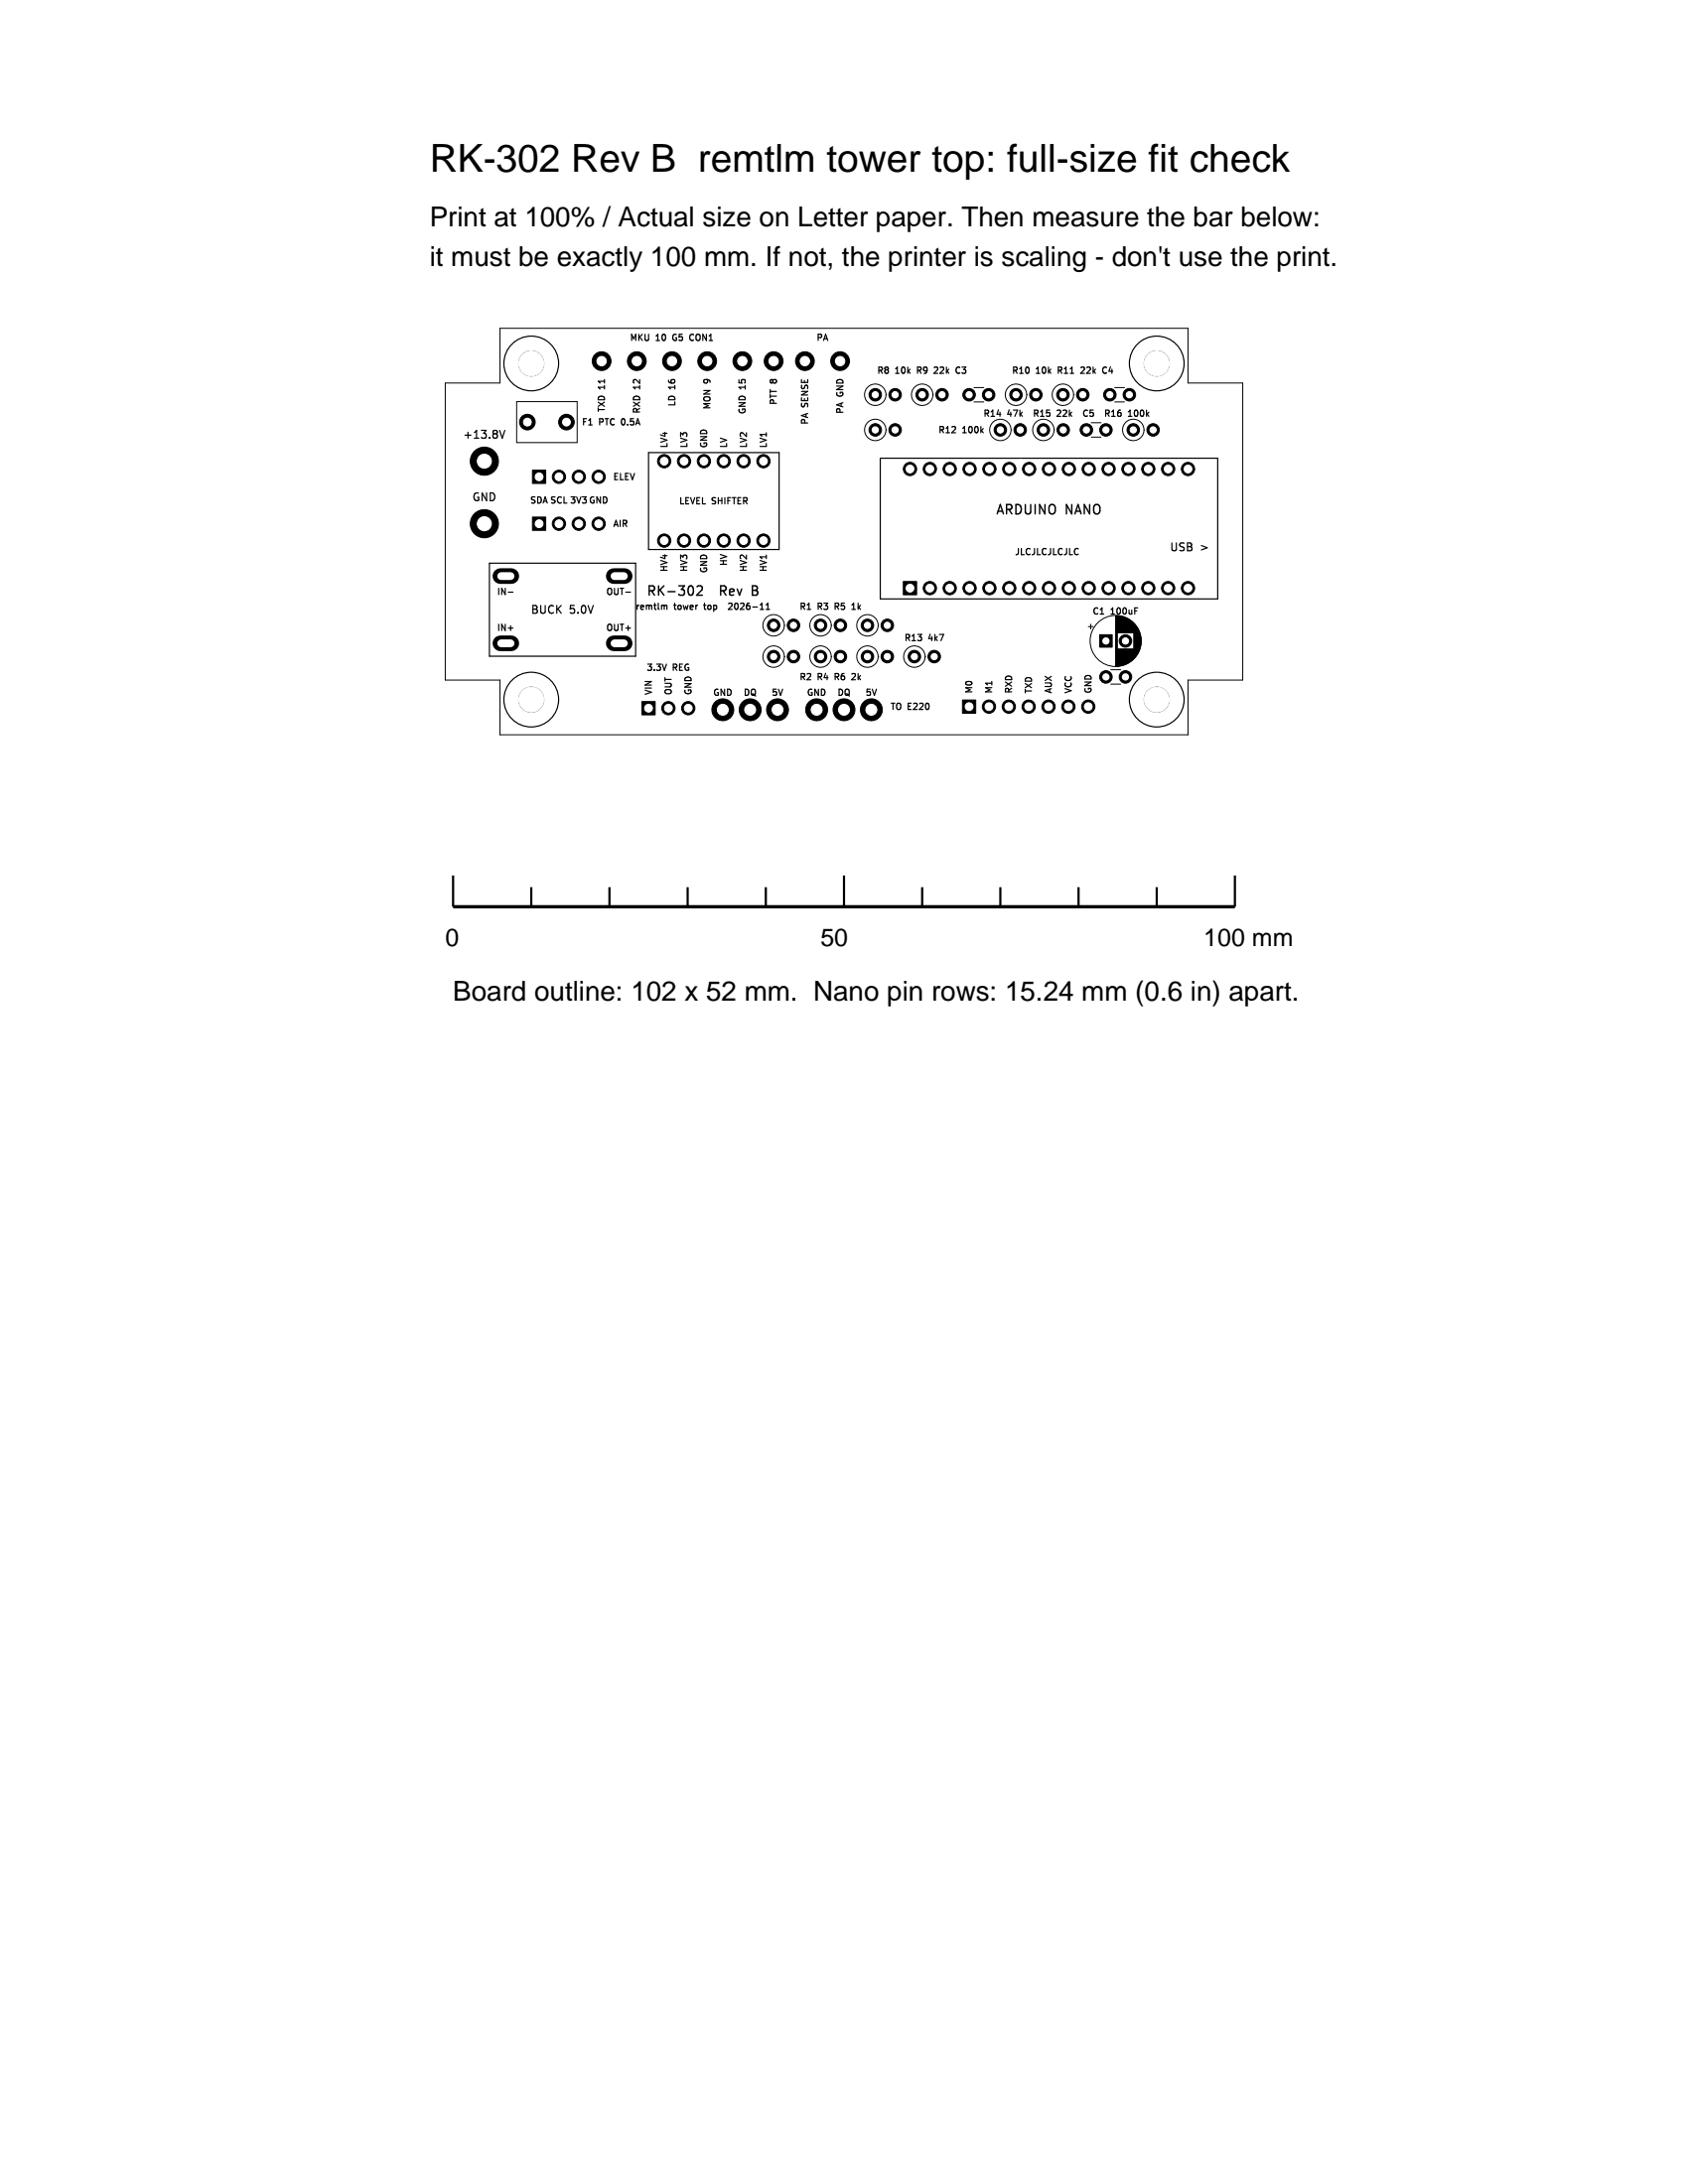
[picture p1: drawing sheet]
<svg xmlns="http://www.w3.org/2000/svg" width="216mm" height="279mm" viewBox="0 0 216 279" stroke-linecap="round" stroke-linejoin="round" font-family="sans-serif">
<g fill="#000" stroke="#000" stroke-width=".13">
<path d="M68.1 60.2h1.7v1.7h-1.7zM68.1 66.2h1.7v1.7h-1.7zM115.5 74.4h1.7v1.7h-1.7zM82.1 89.8h1.7v1.6h-1.7zM123.1 89.6h1.7v1.7h-1.7zM140.6 81.2h1.7v1.6h-1.7z"/>
<circle cx="61.9" cy="59" r="1.8"/>
<circle cx="67.4" cy="54" r="1"/>
<circle cx="67.9" cy="46.5" r="1.6"/>
<circle cx="72.4" cy="54" r="1"/>
<circle cx="77" cy="46.2" r="1.2"/>
<circle cx="81.4" cy="46.2" r="1.2"/>
<circle cx="84.9" cy="59" r=".85"/>
<circle cx="85.9" cy="46.2" r="1.2"/>
<circle cx="87.5" cy="59" r=".85"/>
<circle cx="90" cy="59" r=".85"/>
<circle cx="90.4" cy="46.2" r="1.2"/>
<circle cx="92.6" cy="59" r=".85"/>
<circle cx="94.9" cy="46.2" r="1.2"/>
<circle cx="95.1" cy="59" r=".85"/>
<circle cx="97.6" cy="59" r=".85"/>
<circle cx="98.9" cy="46.2" r="1.2"/>
<circle cx="102.9" cy="46.2" r="1.2"/>
<circle cx="107.4" cy="46.2" r="1.2"/>
<circle cx="111.9" cy="55" r=".8"/>
<circle cx="111.9" cy="50.5" r=".8"/>
<circle cx="114.5" cy="55" r=".8"/>
<circle cx="114.5" cy="50.5" r=".8"/>
<circle cx="116.4" cy="60" r=".85"/>
<circle cx="117.9" cy="50.5" r=".8"/>
<circle cx="118.9" cy="60" r=".85"/>
<circle cx="120.5" cy="50.5" r=".8"/>
<circle cx="121.5" cy="60" r=".85"/>
<circle cx="123.9" cy="50.5" r=".8"/>
<circle cx="124" cy="60" r=".85"/>
<circle cx="126.4" cy="50.5" r=".8"/>
<circle cx="126.5" cy="60" r=".85"/>
<circle cx="127.9" cy="55" r=".8"/>
<circle cx="129.1" cy="60" r=".85"/>
<circle cx="129.9" cy="50.5" r=".8"/>
<circle cx="130.5" cy="55" r=".8"/>
<circle cx="131.6" cy="60" r=".85"/>
<circle cx="132.5" cy="50.5" r=".8"/>
<circle cx="133.4" cy="55" r=".8"/>
<circle cx="134.2" cy="60" r=".85"/>
<circle cx="135.9" cy="50.5" r=".8"/>
<circle cx="136" cy="55" r=".8"/>
<circle cx="136.7" cy="60" r=".85"/>
<circle cx="138.5" cy="50.5" r=".8"/>
<circle cx="138.9" cy="55" r=".8"/>
<circle cx="139.2" cy="60" r=".85"/>
<circle cx="141.4" cy="55" r=".8"/>
<circle cx="141.8" cy="60" r=".85"/>
<circle cx="141.9" cy="50.5" r=".8"/>
<circle cx="144.3" cy="60" r=".85"/>
<circle cx="144.4" cy="50.5" r=".8"/>
<circle cx="144.9" cy="55" r=".8"/>
<circle cx="146.9" cy="60" r=".85"/>
<circle cx="147.5" cy="55" r=".8"/>
<circle cx="147.9" cy="46.5" r="1.6"/>
<circle cx="149.4" cy="60" r=".85"/>
<circle cx="151.9" cy="60" r=".85"/>
<circle cx="61.9" cy="67" r="1.8"/>
<circle cx="71.5" cy="61" r=".85"/>
<circle cx="71.5" cy="67" r=".85"/>
<circle cx="74" cy="61" r=".85"/>
<circle cx="74" cy="67" r=".85"/>
<circle cx="76.6" cy="61" r=".85"/>
<circle cx="76.6" cy="67" r=".85"/>
<circle cx="84.9" cy="69.2" r=".85"/>
<circle cx="87.5" cy="69.2" r=".85"/>
<circle cx="90" cy="69.2" r=".85"/>
<circle cx="92.6" cy="69.2" r=".85"/>
<circle cx="95.1" cy="69.2" r=".85"/>
<circle cx="97.6" cy="69.2" r=".85"/>
<circle cx="98.9" cy="80" r=".8"/>
<circle cx="101.5" cy="80" r=".8"/>
<circle cx="104.9" cy="80" r=".8"/>
<circle cx="107.5" cy="80" r=".8"/>
<circle cx="110.9" cy="80" r=".8"/>
<circle cx="113.5" cy="80" r=".8"/>
<circle cx="118.9" cy="75.2" r=".85"/>
<circle cx="121.5" cy="75.2" r=".85"/>
<circle cx="124" cy="75.2" r=".85"/>
<circle cx="126.5" cy="75.2" r=".85"/>
<circle cx="129.1" cy="75.2" r=".85"/>
<circle cx="131.6" cy="75.2" r=".85"/>
<circle cx="134.2" cy="75.2" r=".85"/>
<circle cx="136.7" cy="75.2" r=".85"/>
<circle cx="139.2" cy="75.2" r=".85"/>
<circle cx="141.8" cy="75.2" r=".85"/>
<circle cx="144.3" cy="75.2" r=".85"/>
<circle cx="146.9" cy="75.2" r=".85"/>
<circle cx="149.4" cy="75.2" r=".85"/>
<circle cx="151.9" cy="75.2" r=".85"/>
<circle cx="67.9" cy="89.5" r="1.6"/>
<circle cx="85.5" cy="90.6" r=".85"/>
<circle cx="88" cy="90.6" r=".85"/>
<circle cx="92.4" cy="90.8" r="1.4"/>
<circle cx="95.9" cy="90.8" r="1.4"/>
<circle cx="98.9" cy="84" r=".8"/>
<circle cx="99.4" cy="90.8" r="1.4"/>
<circle cx="101.5" cy="84" r=".8"/>
<circle cx="104.4" cy="90.8" r="1.4"/>
<circle cx="104.9" cy="84" r=".8"/>
<circle cx="107.5" cy="84" r=".8"/>
<circle cx="107.9" cy="90.8" r="1.4"/>
<circle cx="110.9" cy="84" r=".8"/>
<circle cx="111.4" cy="90.8" r="1.4"/>
<circle cx="113.5" cy="84" r=".8"/>
<circle cx="116.9" cy="84" r=".8"/>
<circle cx="119.5" cy="84" r=".8"/>
<circle cx="126.5" cy="90.4" r=".85"/>
<circle cx="129" cy="90.4" r=".85"/>
<circle cx="131.6" cy="90.4" r=".85"/>
<circle cx="134.1" cy="90.4" r=".85"/>
<circle cx="136.6" cy="90.4" r=".85"/>
<circle cx="139.2" cy="90.4" r=".85"/>
<circle cx="141.4" cy="86.6" r=".8"/>
<circle cx="143.9" cy="82" r=".8"/>
<circle cx="143.9" cy="86.6" r=".8"/>
<circle cx="147.9" cy="89.5" r="1.6"/>
</g>
<path d="M64 73.7h1.4M78.5 73.7h1.4M64 82.3h1.4M78.5 82.3h1.4" fill="none" stroke="#000" stroke-width="2"/>
<g fill="none" stroke="#000" stroke-width=".15">
<path d="M63.9 55.1l.3 1 .4-1M82.9 57.9h16.7v12.4h-16.7zM88.5 42.8a.43 .43 0 0 0-.3 .4 .43 .43 0 0 0 .3 .4M112.6 58.6h43.1v18h-43.1zM119.8 47h-.3M119.9 47.3l-.4 .5h.4M122.8 47a.35 .35 0 0 0-.5 .4 .35 .35 0 0 0 .5 .3M132.3 52.9h.3M132.5 52.9l.3 .4M132.6 52.5h-.3v.8M135.2 52.5h.3l.2 .2-.5 .6h.5M138.6 47h-.3"/>
<path d="M138.7 47.3l-.5 .5h.5M139.1 52.5a.35 .35 0 0 0-.5 .4 .35 .35 0 0 0 .5 .3M139.4 53.2l.3 .1M139.8 52.5h-.4v.3h.3M141.5 47a.35 .35 0 0 0-.5 .4 .35 .35 0 0 0 .5 .3M141.6 52.9l.3 .4M141.8 52.5l.1 .1-.1 .2M142.2 53.3h.4M142.2 52.7l.2-.2v.8M143.2 52.5l-.2 .2-.1 .4 .1 .1 .3 .1M143.3 52.8h-.3l-.1 .1M145.9 52.5h.1a.43 .43 0 0 1 .3 .4 .43 .43 0 0 1-.3 .4l-.2-.3z"/>
<path d="M62.6 72h18.7v12h-18.7zM65 75.8h.6M80 75.8h.6M84.8 77.4l.2 .1M85 77.5v.5M85 77.5l.1-.1 .2 .1v.5M93.2 77.2h.3l.1 .2-.5 .6h.5M98 78h.4M109 78h.4M109 77.4l.2-.2v.8M65 80.4h.6M109.3 86.2h-.3"/>
<path d="M109.4 86.5l-.5 .5h.5"/>
<circle cx="67.9" cy="46.5" r="3.5"/>
<circle cx="147.9" cy="46.5" r="3.5"/>
<circle cx="67.9" cy="89.5" r="3.5"/>
<circle cx="147.9" cy="89.5" r="3.5"/>
</g>
<path d="M89.1 75.1l.2-.2 .4 .1a.33 .33 0 0 1 .1 .5l-.7 .6h.7M96.2 75.5h.4M96.6 74.9h-.4v1.2h.5" fill="none" stroke="#000" stroke-width=".18"/>
<g fill="none" stroke="#000" stroke-width=".13">
<path d="M56.9 49h7v-7h88.1v7h7v38h-7v7h-88.1v-7h-7zM66.1 51.4h7.7v5.2h-7.7zM113.3 55h.1M113.3 50.5h.1M119.3 50.5h.1M124.6 49.6h1.2M124.6 51.4h1.2M129.3 55h.1M131.3 50.5h.1M134.8 55h.1M137.3 50.5h.1M139.6 54.1h1.2"/>
<path d="M139.6 55.9h1.2M142.6 49.6h1.2M142.6 51.4h1.2M146.3 55h.1M139.5 79.8v.7M142.7 78.8v6.4M142.8 78.8v6.4M142.9 78.8v6.4M142.9 78.8v2.2M143 78.8v2.2M143.1 78.8v2.2M143.2 78.8v2.2"/>
<path d="M143.3 78.8v2.2M143.4 78.8v2.2M143.4 78.9v2.1M143.5 78.9v2.1M143.6 78.9v2.1M143.7 78.9v2.1M143.8 79v2M143.9 79v2M144 79v2M144.1 79.1v1.9M144.2 79.1v1.9M144.3 79.2v1.8"/>
<path d="M144.4 79.2v1.8M144.4 79.3v1.7M144.5 79.3v1.7M144.6 79.4v1.6M144.7 79.4v1.6M144.7 79.5v1.5M144.8 79.5v1.5M144.8 79.6v1.4M144.9 79.6v1.4M144.9 79.7v1.3M145 79.7v1.3M145 79.7v4.6"/>
<path d="M145.1 79.8v4.4M145.1 79.9v4.2M145.2 79.9v4.2M145.2 80v4M100.3 84h.1M100.3 80h.1M106.3 84h.1M106.3 80h.1M112.3 84h.1M112.3 80h.1M118.3 84h.1M139.2 80.2h.6"/>
<path d="M142.1 85.7h1.2M142.1 87.5h1.2M142.9 83v2.2M143 83v2.2M143.1 83v2.2M143.2 83v2.2M143.3 83v2.2M143.4 83v2.2M143.5 83v2.1M143.6 83v2.1M143.7 83v2.1M143.8 83v2"/>
<path d="M143.9 83v2M144 83v2M144.1 83v1.9M144.2 83v1.9M144.3 83v1.8M144.4 83v1.8M144.4 83v1.7M144.5 83v1.7M144.6 83v1.6M144.7 83v1.6M144.7 83v1.5M144.8 83v1.5"/>
<path d="M144.8 83v1.4M144.9 83v1.4M144.9 83v1.3M145 83v1.3M145.3 80v4M145.3 80.1v3.8M145.4 80.2v3.6M145.5 80.3v3.4M145.5 80.4v3.3M145.5 80.4v3.2M145.6 80.5v3M145.6 80.6v2.8"/>
<path d="M145.7 80.7v2.7M145.7 80.7v2.6M145.7 80.8v2.4M145.8 80.9v2.2M145.8 81.1v1.8M145.9 81.2v1.6M145.9 81.4v1.2M145.9 81.6v.8"/>
<circle cx="111.9" cy="55" r="1.37"/>
<circle cx="112" cy="50.5" r="1.37"/>
<circle cx="117.9" cy="50.5" r="1.37"/>
<circle cx="127.9" cy="55" r="1.37"/>
<circle cx="129.9" cy="50.5" r="1.37"/>
<circle cx="133.4" cy="55" r="1.37"/>
<circle cx="135.9" cy="50.5" r="1.37"/>
<circle cx="144.9" cy="55" r="1.37"/>
<circle cx="98.9" cy="80" r="1.37"/>
<circle cx="104.9" cy="80" r="1.37"/>
<circle cx="110.9" cy="80" r="1.37"/>
<circle cx="98.9" cy="84" r="1.37"/>
<circle cx="104.9" cy="84" r="1.37"/>
<circle cx="110.9" cy="84" r="1.37"/>
<circle cx="116.9" cy="84" r="1.37"/>
<circle cx="142.7" cy="82" r="3.3"/>
</g>
<g fill="#fff" stroke="#fff" stroke-width=".13">
<circle cx="130.5" cy="59" r=".2"/>
<circle cx="129.6" cy="58" r=".2"/>
<circle cx="116.9" cy="84" r=".4"/>
<circle cx="119.5" cy="84" r=".4"/>
<circle cx="133.4" cy="55" r=".4"/>
<circle cx="136" cy="55" r=".4"/>
<circle cx="99.4" cy="90.8" r=".7"/>
<circle cx="107.4" cy="46.2" r=".6"/>
<circle cx="98.9" cy="84" r=".4"/>
<circle cx="101.5" cy="84" r=".4"/>
<circle cx="111.4" cy="90.8" r=".7"/>
<circle cx="67.9" cy="89.5" r="1.6"/>
<circle cx="82.9" cy="90.6" r=".5"/>
<circle cx="85.5" cy="90.6" r=".5"/>
<circle cx="88" cy="90.6" r=".5"/>
<circle cx="135.9" cy="50.5" r=".4"/>
<circle cx="138.5" cy="50.5" r=".4"/>
<circle cx="98.9" cy="46.2" r=".6"/>
<circle cx="94.9" cy="46.2" r=".6"/>
<circle cx="107.9" cy="90.8" r=".7"/>
<circle cx="144.9" cy="55" r=".4"/>
<circle cx="147.5" cy="55" r=".4"/>
<circle cx="92.4" cy="90.8" r=".7"/>
<circle cx="129.9" cy="50.5" r=".4"/>
<circle cx="132.5" cy="50.5" r=".4"/>
<circle cx="85.9" cy="46.2" r=".6"/>
<circle cx="141.9" cy="50.5" r=".4"/>
<circle cx="144.4" cy="50.5" r=".4"/>
<circle cx="98.9" cy="80" r=".4"/>
<circle cx="101.5" cy="80" r=".4"/>
<circle cx="85" cy="69.2" r=".5"/>
<circle cx="87.5" cy="69.2" r=".5"/>
<circle cx="90" cy="69.2" r=".5"/>
<circle cx="92.6" cy="69.2" r=".5"/>
<circle cx="95.1" cy="69.2" r=".5"/>
<circle cx="97.7" cy="69.2" r=".5"/>
<circle cx="90.4" cy="46.2" r=".6"/>
<circle cx="68.9" cy="61" r=".5"/>
<circle cx="71.5" cy="61" r=".5"/>
<circle cx="74" cy="61" r=".5"/>
<circle cx="76.6" cy="61" r=".5"/>
<circle cx="76.9" cy="46.2" r=".6"/>
<circle cx="123.9" cy="90.4" r=".5"/>
<circle cx="126.5" cy="90.4" r=".5"/>
<circle cx="129" cy="90.4" r=".5"/>
<circle cx="131.6" cy="90.4" r=".5"/>
<circle cx="134.1" cy="90.4" r=".5"/>
<circle cx="136.6" cy="90.4" r=".5"/>
<circle cx="139.2" cy="90.4" r=".5"/>
<circle cx="147.9" cy="46.5" r="1.6"/>
<circle cx="123.9" cy="50.5" r=".4"/>
<circle cx="126.4" cy="50.5" r=".4"/>
<circle cx="111.9" cy="55" r=".4"/>
<circle cx="114.5" cy="55" r=".4"/>
<circle cx="104.9" cy="80" r=".4"/>
<circle cx="107.5" cy="80" r=".4"/>
<circle cx="138.9" cy="55" r=".4"/>
<circle cx="141.4" cy="55" r=".4"/>
<circle cx="141.4" cy="86.6" r=".4"/>
<circle cx="143.9" cy="86.6" r=".4"/>
<circle cx="117.9" cy="50.5" r=".4"/>
<circle cx="120.5" cy="50.5" r=".4"/>
<circle cx="104.9" cy="84" r=".4"/>
<circle cx="107.5" cy="84" r=".4"/>
<circle cx="81.4" cy="46.2" r=".6"/>
<circle cx="102.9" cy="46.2" r=".6"/>
<circle cx="104.4" cy="90.8" r=".7"/>
<circle cx="61.9" cy="59" r=".9"/>
<circle cx="67.9" cy="46.5" r="1.6"/>
<circle cx="68.9" cy="67" r=".5"/>
<circle cx="71.5" cy="67" r=".5"/>
<circle cx="74" cy="67" r=".5"/>
<circle cx="76.6" cy="67" r=".5"/>
<circle cx="61.9" cy="67" r=".9"/>
<circle cx="151.9" cy="60" r=".5"/>
<circle cx="149.4" cy="60" r=".5"/>
<circle cx="146.9" cy="60" r=".5"/>
<circle cx="144.3" cy="60" r=".5"/>
<circle cx="141.8" cy="60" r=".5"/>
<circle cx="139.2" cy="60" r=".5"/>
<circle cx="136.7" cy="60" r=".5"/>
<circle cx="134.2" cy="60" r=".5"/>
<circle cx="131.6" cy="60" r=".5"/>
<circle cx="129.1" cy="60" r=".5"/>
<circle cx="126.5" cy="60" r=".5"/>
<circle cx="124" cy="60" r=".5"/>
<circle cx="121.5" cy="60" r=".5"/>
<circle cx="118.9" cy="60" r=".5"/>
<circle cx="116.4" cy="60" r=".5"/>
<circle cx="151.9" cy="75.2" r=".5"/>
<circle cx="149.4" cy="75.2" r=".5"/>
<circle cx="146.9" cy="75.2" r=".5"/>
<circle cx="144.3" cy="75.2" r=".5"/>
<circle cx="141.8" cy="75.2" r=".5"/>
<circle cx="139.2" cy="75.2" r=".5"/>
<circle cx="136.7" cy="75.2" r=".5"/>
<circle cx="134.2" cy="75.2" r=".5"/>
<circle cx="131.6" cy="75.2" r=".5"/>
<circle cx="129.1" cy="75.2" r=".5"/>
<circle cx="126.5" cy="75.2" r=".5"/>
<circle cx="124" cy="75.2" r=".5"/>
<circle cx="121.5" cy="75.2" r=".5"/>
<circle cx="118.9" cy="75.2" r=".5"/>
<circle cx="116.4" cy="75.2" r=".5"/>
<circle cx="110.9" cy="80" r=".4"/>
<circle cx="113.5" cy="80" r=".4"/>
<circle cx="85" cy="59" r=".5"/>
<circle cx="87.5" cy="59" r=".5"/>
<circle cx="90" cy="59" r=".5"/>
<circle cx="92.6" cy="59" r=".5"/>
<circle cx="95.1" cy="59" r=".5"/>
<circle cx="97.7" cy="59" r=".5"/>
<circle cx="127.9" cy="55" r=".4"/>
<circle cx="130.5" cy="55" r=".4"/>
<circle cx="111.9" cy="50.5" r=".4"/>
<circle cx="114.5" cy="50.5" r=".4"/>
<circle cx="110.9" cy="84" r=".4"/>
<circle cx="113.5" cy="84" r=".4"/>
<circle cx="67.4" cy="54" r=".5"/>
<circle cx="72.4" cy="54" r=".5"/>
<circle cx="141.4" cy="82" r=".4"/>
<circle cx="143.9" cy="82" r=".4"/>
<circle cx="147.9" cy="89.5" r="1.6"/>
<circle cx="95.9" cy="90.8" r=".7"/>
</g>
<path d="M64.1 73.7h1.2M78.6 73.7h1.2M64.1 82.3h1.2M78.6 82.3h1.2" fill="none" stroke="#fff" stroke-width="1"/>
<path d="M57.9 116h100" fill="none" stroke="#000" stroke-width=".42"/>
<path d="M57.9 112v4M67.9 113.5v2.5M78 113.5v2.5M87.9 113.5v2.5M97.9 113.5v2.5M107.9 112v4M118 113.5v2.5M127.9 113.5v2.5M137.9 113.5v2.5M148 113.5v2.5M157.9 112v4" fill="none" stroke="#000" stroke-width=".28"/>
<text font-size="4.9" x="54.9" y="22">RK-302 Rev B remtlm tower top: full-size fit check</text>
<g font-size="3.5">
<text x="54.9" y="29">Print at 100% / Actual size on Letter paper. Then measure the bar below:</text>
<text x="54.9" y="34">it must be exactly 100 mm. If not, the printer is scaling - don't use the print.</text>
<text x="57.9" y="128">Board outline: 102 x 52 mm. Nano pin rows: 15.24 mm (0.6 in) apart.</text>
</g>
<g font-size="3.2">
<text x="57" y="121">0</text>
<text x="105" y="121">50</text>
<text x="154" y="121">100 mm</text>
</g>
<g font-size="1.7">
<text x="127.3" y="66.1">ARDUINO</text>
<text x="136.3" y="66.1">NANO</text>
<text x="82.6" y="76.5">RK-302</text>
<text x="92.3" y="76.5">Rev</text>
<text x="96.7" y="76.5">B</text>
</g>
<g font-size="1.4">
<text x="59.1" y="56.3">+13.8V</text>
<text x="60.3" y="64.3">GND</text>
<text x="149.5" y="70.7">USB</text>
<text x="153.5" y="70.7">&gt;</text>
<text x="67.8" y="78.7">BUCK</text>
<text x="72.9" y="78.7">5.0V</text>
</g>
<g font-size="1.1">
<text x="80.5" y="43.8">MKU</text>
<text x="83.9" y="43.8">10</text>
<text x="86.3" y="43.8">G5</text>
<text x="88.8" y="43.8">CON1</text>
<text x="104.3" y="43.8">PA</text>
<text x="77.6" y="52.9" transform="rotate(-90 77.6 52.9)">TXD</text>
<text x="77.6" y="49.8" transform="rotate(-90 77.6 49.8)">11</text>
<text x="82.1" y="53.1" transform="rotate(-90 82.1 53.1)">RXD</text>
<text x="82.1" y="49.8" transform="rotate(-90 82.1 49.8)">12</text>
<text x="86.6" y="52.2" transform="rotate(-90 86.6 52.2)">LD</text>
<text x="86.6" y="49.8" transform="rotate(-90 86.6 49.8)">16</text>
<text x="91.1" y="52.6" transform="rotate(-90 91.1 52.6)">MON</text>
<text x="91.1" y="49.1" transform="rotate(-90 91.1 49.1)">9</text>
<text x="95.6" y="53.2" transform="rotate(-90 95.6 53.2)">GND</text>
<text x="95.6" y="49.8" transform="rotate(-90 95.6 49.8)">15</text>
<text x="99.6" y="52" transform="rotate(-90 99.6 52)">PTT</text>
<text x="99.6" y="49.1" transform="rotate(-90 99.6 49.1)">8</text>
<text x="103.6" y="52.1" transform="rotate(-90 103.6 52.1)">SENSE</text>
<text x="108.1" y="53.1" transform="rotate(-90 108.1 53.1)">PA</text>
<text x="108.1" y="50.7" transform="rotate(-90 108.1 50.7)">GND</text>
<text x="112.1" y="48">R8</text>
<text x="114.5" y="48">10k</text>
<text x="117.6" y="48">R9</text>
<text x="120.1" y="48">22k</text>
<text x="123.1" y="48">C3</text>
<text x="125.7" y="53.5">R14</text>
<text x="128.9" y="53.5">47k</text>
<text x="129.3" y="48">R10</text>
<text x="132.5" y="48">10k</text>
<text x="132.9" y="53.5">R15</text>
<text x="135.6" y="48">R11</text>
<text x="136.1" y="53.5">22k</text>
<text x="138.8" y="48">22k</text>
<text x="140" y="53.5">C5</text>
<text x="141.9" y="48">C4</text>
<text x="143.4" y="53.5">R16</text>
<text x="146.6" y="53.5">100k</text>
<text x="74.3" y="54.6">F1</text>
<text x="76.7" y="54.6">PTC</text>
<text x="79.8" y="54.6">0.5A</text>
<text x="85.6" y="57.4" transform="rotate(-90 85.6 57.4)">LV4</text>
<text x="88.1" y="57.4" transform="rotate(-90 88.1 57.4)">LV3</text>
<text x="90.7" y="57.4" transform="rotate(-90 90.7 57.4)">GND</text>
<text x="93.2" y="57.4" transform="rotate(-90 93.2 57.4)">LV</text>
<text x="95.7" y="57.4" transform="rotate(-90 95.7 57.4)">LV2</text>
<text x="98.3" y="57.4" transform="rotate(-90 98.3 57.4)">LV1</text>
<text x="103.6" y="54.5" transform="rotate(-90 103.6 54.5)">PA</text>
<text x="119.9" y="55.6">R12</text>
<text x="123.2" y="55.6">100k</text>
<text x="67.7" y="64.6">SDA SCL 3V3 GND</text>
<text x="78.3" y="61.6">ELEV</text>
<text x="86.7" y="64.7">LEVEL</text>
<text x="91.1" y="64.7">SHIFTER</text>
<text x="78.3" y="67.6">AIR</text>
<text x="129.7" y="71.2">JLCJLCJLCJLC</text>
<text x="63.5" y="76.3">IN-</text>
<text x="77.4" y="76.3">OUT-</text>
<text x="85.6" y="73.3" transform="rotate(-90 85.6 73.3)">HV4</text>
<text x="88.1" y="73.3" transform="rotate(-90 88.1 73.3)">HV3</text>
<text x="90.7" y="73.5" transform="rotate(-90 90.7 73.5)">GND</text>
<text x="93.2" y="72.6" transform="rotate(-90 93.2 72.6)">HV</text>
<text x="95.7" y="73.3" transform="rotate(-90 95.7 73.3)">HV2</text>
<text x="98.3" y="73.3" transform="rotate(-90 98.3 73.3)">HV1</text>
<text x="63.5" y="80.9">IN+</text>
<text x="77.4" y="80.9">OUT+</text>
<text x="81.2" y="78.2">remtlm</text>
<text x="86.2" y="78.2">tower</text>
<text x="90.3" y="78.2">top</text>
<text x="94.1" y="78.2">2026-11</text>
<text x="102.1" y="78.2">R1</text>
<text x="104.6" y="78.2">R3</text>
<text x="107.1" y="78.2">R5</text>
<text x="109.5" y="78.2">1k</text>
<text x="115.6" y="82.2">R13</text>
<text x="118.8" y="82.2">4k7</text>
<text x="139.6" y="78.8">C1</text>
<text x="142.1" y="78.8">100uF</text>
<text x="82.6" y="86">3.3V</text>
<text x="83.6" y="89" transform="rotate(-90 83.6 89)">VIN</text>
<text x="86.1" y="86">REG</text>
<text x="86.1" y="89" transform="rotate(-90 86.1 89)">OUT</text>
<text x="88.7" y="89" transform="rotate(-90 88.7 89)">GND</text>
<text x="91.1" y="89.2">GND</text>
<text x="95" y="89.2">DQ</text>
<text x="98.6" y="89.2">5V</text>
<text x="102.1" y="87.2">R2</text>
<text x="103.1" y="89.2">GND</text>
<text x="104.6" y="87.2">R4</text>
<text x="107" y="89.2">DQ</text>
<text x="107.1" y="87.2">R6</text>
<text x="109.5" y="87.2">2k</text>
<text x="110.6" y="89.2">5V</text>
<text x="124.6" y="88.8" transform="rotate(-90 124.6 88.8)">M0</text>
<text x="127.1" y="88.8" transform="rotate(-90 127.1 88.8)">M1</text>
<text x="129.7" y="88.8" transform="rotate(-90 129.7 88.8)">RXD</text>
<text x="132.2" y="88.8" transform="rotate(-90 132.2 88.8)">TXD</text>
<text x="134.7" y="88.8" transform="rotate(-90 134.7 88.8)">AUX</text>
<text x="137.3" y="88.8" transform="rotate(-90 137.3 88.8)">VCC</text>
<text x="139.8" y="88.8" transform="rotate(-90 139.8 88.8)">GND</text>
<text x="113.8" y="91">TO</text>
<text x="116.1" y="91">E220</text>
</g>
</svg>
